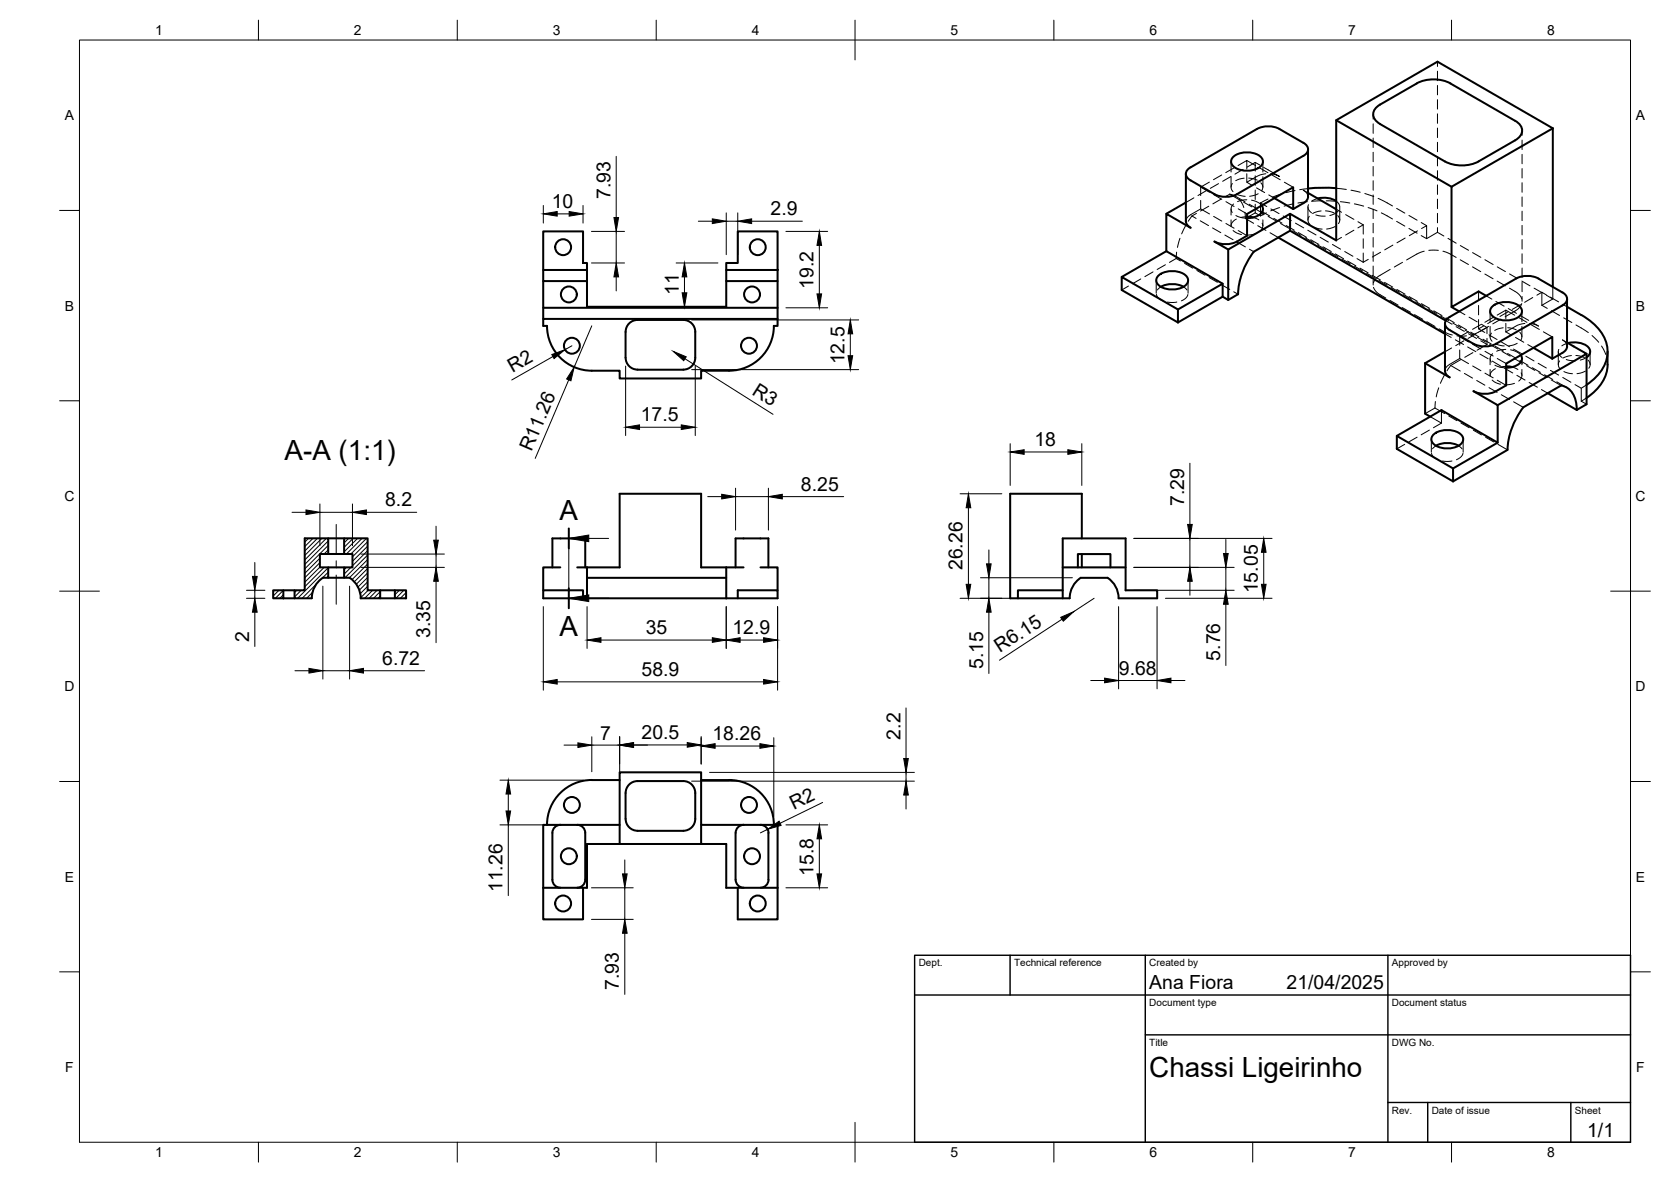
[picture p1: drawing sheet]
<svg xmlns="http://www.w3.org/2000/svg" width="420mm" height="297mm" viewBox="0 0 420 297" stroke-linecap="round" stroke-linejoin="round" font-family="sans-serif">
<!-- layer: Visible -->
<g fill="none" stroke="#000" stroke-width=".51">
<path d="M310.1 39.4a5.6 5.6 0 0 1 7.2 .4 1.95 1.95 0 0 1-1.5 2.7 5.6 5.6 0 0 1-6-1.2 1.51 1.51 0 0 1 .3-1.9zM327.7 35.9l-6-3.5a6.3 6.3 0 0 0-5.6 0l-16.7 9.7a1.72 1.72 0 0 0-1.2 1.6 1.72 1.72 0 0 0 1.1 1.6l6.1 3.5a6.2 6.2 0 0 0 5.6 0l16.7-9.6M327.7 35.9a1.73 1.73 0 0 1 1.2 1.6 1.73 1.73 0 0 1-1.2 1.7M328.9 37.5v11.9l-.4 1.1-.8 .6M336 30.2l29 16.7M356.2 21l-9.2 5.3a2.58 2.58 0 0 0-1.7 2.4 2.58 2.58 0 0 0 1.7 2.5l16.3 9.4M356.2 21a9.4 9.4 0 0 1 8.5 0M364.7 21l16.3 9.4M381 35.3l-9.2 5.3M381 30.4a2.58 2.58 0 0 1 1.7 2.4 2.58 2.58 0 0 1-1.7 2.5M390.4 32.2l-25.4 14.7v30.3l6.8-4 1.9 1.1M390.4 32.2l-29-16.7-25.4 14.7v30.2l-11.6-6.7"/>
<path d="M390.4 32.2v39.9M136.6 58.2h10v7.9h1v1.7h-11zM185.5 58.2h10v9.6h-12.9v-1.7h2.9zM298.2 43.7v11.9l.4 1 .7 .6M298.2 50.9l-4.9 2.8M299.4 57.2l-6.1-3.5v9.4l14.1 8.2v3.3M313.6 54.4l1.5 .2M317.3 51.6a1.79 1.79 0 0 1-1.3 2.7l-2.4 .5M320.4 49.8l4.8 2.7 2.5-1.4M321.4 59.7l41.9 24.2M324.4 58l39.1 22.6M325.2 52.5v-5.4l-11.6 6.7v5.4l-2.6 1.5"/>
<path d="M328.9 48.5l7.1 4.1M331.3 49.9l2.2-.2 1.4 .3 1.1 .5M336 47.3l-4-.1-3.1 .2M363.3 40.6a9.4 9.4 0 0 0 8.5 0M136.6 67.8v2.8h11M136.6 70.6v6.8h58.9M136.6 77.4v2.7M147.6 67.8v9.3h35v-9.3M195.5 67.8v2.8h-12.9M195.5 70.6v9.5M282 69.6l14.2 8.2v3.2l-14.2-8.1zM291.3 69.2a5.6 5.6 0 0 1 7.2 .5 1.95 1.95 0 0 1-1.6 2.7 5.6 5.6 0 0 1-6-1.2 1.51 1.51 0 0 1 .4-2z"/>
<path d="M291.9 72.1a6.3 6.3 0 0 1 5.7 0M293.3 63.1l-11.3 6.5M305.4 60.7a6.3 6.3 0 0 0 5.6 0M305.4 60.7l3.4 2M307.4 71.3l-11.2 6.5M308.8 75.4v-12.7l15.6-9v4.3l-9.1 5.2a19.1 19.1 0 0 0-4 10.7l-2.5 1.5-1.4-.8-11.2 6.4M364.5 79.7l16.7-9.7a6.3 6.3 0 0 1 5.7 0l6 3.5a1.72 1.72 0 0 1 1.1 1.6 1.72 1.72 0 0 1-1.1 1.7l-16.7 9.6M364.5 79.7a1.73 1.73 0 0 0-1.2 1.6 1.73 1.73 0 0 0 1.2 1.6M365 77.2l1.9 1.1M375.3 77a5.6 5.6 0 0 1 7.2 .5 1.95 1.95 0 0 1-1.6 2.6 5.6 5.6 0 0 1-6-1.1 1.51 1.51 0 0 1 .4-2zM394 75.1v12.3l-.7 1-3 1.7M394 77.1a23.2 23.2 0 0 1 8.4 6.1 8.3 8.3 0 0 1-1 11.5l-2.4 2"/>
<path d="M157.3 83.4v6.5M157.3 83.4a2.99 2.99 0 0 1 3-3h11.5a2.99 2.99 0 0 1 3 3v6.5a2.99 2.99 0 0 1-3 3h-11.5a3 3 0 0 1-3-3M194.6 81.9a11.3 11.3 0 0 1-11.3 11.3h-7v1.9h-20.5v-1.9h-7a11.3 11.3 0 0 1-11.3-11.3h-.9v-1.8h58.9v1.8h-.9M358.3 91.3v12.7l1.3 .7M358.3 91.3l6.2 3.5M363.3 81.3v11.9l.5 1 .7 .6M363.3 88.4l-5 2.9M364.5 82.9l6 3.5M370.5 86.4a6.3 6.3 0 0 0 5.7 0M378.7 92.1l1.5 .1M382.4 89.2a1.79 1.79 0 0 1-1.3 2.7l-2.4 .5M385.6 87.4l4.7 2.7"/>
<path d="M389.2 98.8l7.3 4.2M390.3 90.1v-5.4l-11.6 6.7v5.4a9.3 9.3 0 0 1-4.6 2.1l-2.3-.1-1.3-.5 6.1 3.5v9.4l-14.2-8.1-11.2 6.4v3.3l14.2 8.2M394 86.1l4.9 2.8-22.3 12.9M394.3 86.2a5.5 5.5 0 0 1 5.2 1.2 1.57 1.57 0 0 1-.6 2.4M398.9 88.9v12.7l-2.4 1.4M404.2 88.4a12.1 12.1 0 0 1-.9 6.8 13 13 0 0 1-4.3 4.8M351.2 109.5l14.2 8.2v3.3M360.5 109.2a5.6 5.6 0 0 1 7.2 .4 1.95 1.95 0 0 1-1.6 2.7 5.6 5.6 0 0 1-6-1.2 1.51 1.51 0 0 1 .4-1.9zM361.1 112a6.3 6.3 0 0 1 5.6 0M376.6 111.2l-11.2 6.5M383 102.4a19 19 0 0 0-3.9 10.7l-13.7 7.9M383 102.4l9.5-5.5a5.1 5.1 0 0 1 3.9 5l.1 1.1"/>
<path d="M82.5 135.3h4M82.5 139.2h4M272 135.3v-11.2h-18v26.3h15a6.1 6.1 0 0 1 2.8-5.2h6.7a6.1 6.1 0 0 1 2.8 5.1l9.7 .1v-2.1h-8v-13h-15.8v15.1M272 139.2v3.4M68.7 148.3h2.5v2.1h-2.5zM71.2 150.4h2.9M71.2 148.3h2.9M81.2 145.2h1.3v-2.6h-2.1v-3.4h2.1v-3.9h-5.9v13h-2.5v2.1h4.3a6.2 6.2 0 0 1 2.8-5.2M82.5 145.2h4M82.5 142.6h4M87.9 145.2h-1.4v-2.6h2.1v-3.4h-2.1v-3.9h5.9v13h3.2v2.1l-4.9-.1a6.1 6.1 0 0 0-2.8-5.1M95.6 150.4h3.7"/>
<path d="M95.6 148.3h3.7M99.3 148.3h2.8v2.1h-2.8zM138.9 142.6v-7.3h8.3v7.3M140.9 142.6h-4.3v5.7M145.1 142.6h10.7v-18.5h20.5v18.5h10.7M146.6 150.4v-2.1h-10v2.1h11M147.6 150.4h35M147.6 142.6v7.8M147.6 145.2h35M182.6 150.4h12.9v-2.1h-10v2.1M182.6 142.6v7.8M185 142.6v-7.3h8.2v7.3"/>
<path d="M191.2 142.6h4.3v5.7M267.2 148.3h-11.3v2.1M267.2 142.6h15.8M271 142.6v-3.4h8.2v3.4M148.8 196h7M148.8 196a11.3 11.3 0 0 0-11.3 11.3M157.3 199.3v6.5M157.3 199.3a2.99 2.99 0 0 1 3-3h11.5a2.99 2.99 0 0 1 3 3v6.5a2.99 2.99 0 0 1-3 3M176.3 196h7M183.3 196a11.3 11.3 0 0 1 11.3 11.3M138.9 209.3v11.8a2 2 0 0 0 2 2M140.9 207.3h-4.3v15.8"/>
<path d="M140.9 207.3h14.9M140.9 207.3a2 2 0 0 0-2 2M145.2 207.3a2 2 0 0 1 2 2M147.2 209.3v11.8a2 2 0 0 1-2 2M155.8 212.1v-18h20.5v18M157.3 205.8a2.99 2.99 0 0 0 3 3M160.3 208.8h11.5M176.3 207.3h14.9M185 209.3v11.8M187 207.3a2 2 0 0 0-2 2M191.2 207.3h4.3v15.8M191.2 207.3a2 2 0 0 1 2 2"/>
<path d="M193.2 209.3v11.8a2 2 0 0 1-2 2M136.6 223.1h11v-11h35v11h12.9M136.6 223.1v7.9h10v-7.9M185 221.1a2 2 0 0 0 2 2M185.5 223.1v7.9h10v-7.9"/>
<circle cx="141.6" cy="62.1" r="2"/>
<circle cx="143" cy="74" r="2"/>
<circle cx="189.1" cy="74" r="2"/>
<circle cx="190.5" cy="62.1" r="2"/>
<circle cx="143.8" cy="86.9" r="2"/>
<circle cx="188.3" cy="86.9" r="2"/>
<circle cx="143" cy="215.2" r="2"/>
<circle cx="143.8" cy="202.3" r="2"/>
<circle cx="188.3" cy="202.3" r="2"/>
<circle cx="189.1" cy="215.2" r="2"/>
<circle cx="141.6" cy="227.1" r="2"/>
<circle cx="190.5" cy="227.1" r="2"/>
</g>
<!-- layer: Hidden -->
<g fill="none" stroke="#000" stroke-width=".25">
<path d="M361.4 15.5v1.2M361.4 17.9v2.4M345.3 28.7v1.2M345.3 31.1v2.4M345.3 34.7v2.4M345.3 38.3v2.3M361.4 21.5v2.3M361.4 25v2.4M361.4 28.6v2.4M361.4 32.2v2.4M361.4 35.8v2.3M361.4 39.3v2.4"/>
<path d="M382.7 32.8v1.2M382.7 35.2v2.4M382.7 38.8v2.4M296.7 59.9l-.6 2.3M298.2 56.6l-1.1 2.2M299.7 54.3l-.9 1.3M299.7 54.3l1.1 .6M300.2 49.7l-2 1.2M300.8 53.6l-1.1 .7M301.8 55.5l2.1 1.2M301.9 50.4v2.1M301.9 47l2.2 1.3"/>
<path d="M303.3 47.9l-2.1 1.2M303.9 51.8l-2 1.2M304.1 45.8l-2.2 1.2v2.2M304.1 53.8l-2.2-1.3-2.9 1.7-.7 .8-.1 .6M304.9 57.3l2.1 1.2M305.2 54.4l2 1.2M305.2 48.9l2 1.2M306.4 46.2l-2.1 1.1M307 50l-2 1.2M307.2 44l-2.1 1.2M308 59.1l2 1.1M308.3 56.2l2 1.1"/>
<path d="M308.3 50.7l2 1.2M309.2 48.8l1.5 .5M309.2 48.8l-1.1 .7M309.2 48.8l2.5 1.4M309.5 44.4l-2.1 1.2M309.5 40.6v2.6M309.5 44.4v2.6M309.5 52.5v1.5M309.5 55.3v1.5M309.9 46.1l-.4 1.1 .5 1M310 57.9l.9 .6 1.3 .4M310.2 51.3l-.6 .9v.6l.2 .6"/>
<path d="M310.3 42.2l-2.1 1.2M310.6 49.3l2.5 1.4M310.7 54.2l1.2 .4 1.7 .2M310.9 55.1l-1 .7-.4 1.1M310.9 48.8l2.2 .5M311.3 41.6l2.2-1.3v2.2M311.3 57.9l2.3 1.3M311.3 52.5l2.3 1.3M311.6 50.1l.5 .6 .6 1.5M312.6 42.6l-2.1 1.2M312.7 50.8l2.1 1.2M312.8 44.8l-1.2 .2-.9 .4"/>
<path d="M313 53.3l.1 1.6M313.1 54.9l2.1 1.2M313.5 50.2l-2.3 .5M313.5 43.7v2.1M313.5 40.3l2.2 1.3M313.6 54.5l-1.6 .2M314 44.8l2.1 .5M314.1 51.3l2.1 1.2M314.7 50.3l1.6 .5 .9 .9M315.1 54.6l1.4 .7M315.6 53.5l1.3 .8M315.6 53.5l-2.5 1.4"/>
<path d="M315.6 40.8l1.1 .7M315.6 40.8l-2 1.2M315.6 40.8v2.2M315.6 44.2v2.4M315.6 47.8v2.3M315.6 51.3v2.2M315.7 58.7l-2.3 .4M315.8 52.6l2.1 1.2M315.9 47.2l2.1 1.2M316.3 56.7l2 1.2M316.4 48.7l-2.2 .6M316.8 42.2l2 1.2"/>
<path d="M316.9 51v3.3M316.9 51l1.6 .9M317 45.9a1.48 1.48 0 0 1 .2 2M317.2 53.1l2.1 1.2M317.4 56.1l.1 1-.3 .6-.5 .5M317.5 40.6v2.6M317.5 44.4v2.6M317.5 52.5v1.5M317.5 55.3v1.5M317.8 42.1l3.9 2.2-.9-.4-1.3-.2M318.3 43.7l-1.8 .4-3 1.7 1.4 .8M318.4 53.5l-1.5 .8"/>
<path d="M318.8 50l-1.9 1M318.9 54.4l2.1 1.2M319 49l1.4 .8M319.3 58.5l2.1 1.2M319.6 52.5l2 1.2M319.8 44l2.1 1.2M320.3 54.9l2 1.2M321.7 52.2l-2.2 .8M322 56.2l2 1.1M322.2 48.8l-2.3 .8M322.6 54.3l2.1 1.2M322.9 45.8l2.3 1.3"/>
<path d="M323.4 56.7l2 1.2M325.1 58l2 1.1M325.2 51.2l-2.3 .6M325.6 47.9l-2.3 .5M325.7 56.1l2.1 1.2M326.5 58.4l2 1.3M328.2 59.7l2 1.2M328.7 50.7l-2.4 .3M328.8 57.9l2.1 1.1M328.9 52v3.3M328.9 47.4l-2.1 .3M328.9 48.5l-1.2-.7 .7 .5 .4 .7"/>
<path d="M329 51.4a1.62 1.62 0 0 0 .8 2.1M329.2 54.4l-.3 1.1 .5 .9M330.3 57l2.1 .6M330.9 54l2.3 .3M331.3 49.9l-1.5 .7M331.9 59.6l2.1 1.2M332.2 53l-2.1 .7M332.3 50.5l-2.4 .1M333.3 53l2.2 .5M333.5 50.5l2.4 .1M335.7 56.9l-2.1 .7M336 47.3l2.5 .3"/>
<path d="M336 50.6l.6 .5 .2 .7 .1 3.5M336 52.6l1.3 .7M336.4 54.2l.5 .9-.4 1.1M336.4 53.1l-.6 .5-1.4 .6M337 50.7l2.4 .3M337.3 59.7l-1.3 .7M338.3 53.9l2.1 1.2M339.7 47.8l2.3 .5M340.4 57.9l-2.1 1.2M340.6 51.2l2.3 .6M341.4 55.7l1.4 .8M342.8 56.5v2.3"/>
<path d="M342.8 56.5l-1.4 .8M343.2 48.6l2.2 .8M344 52.2l2.2 .8M345.3 41.8v2.4M345.3 45.4v2.4M345.3 49v2.4M345.3 52.6v2.3M345.3 56.1v2.4M345.3 59.7v2.4M346.5 49.9l3.6 1.9M347.3 53.5l2.8 1.5M351.2 55.6l2 1.2"/>
<path d="M351.2 52.4l2 1.2M353.3 59.8l-2 1.2M354.3 57.4l2 1.2M354.3 54.2l2 1.1M356.4 58l-2 1.2M357.4 59.2l1.3 .8M357.4 55.9l1.3 .8M357.4 57.4l1.3-.7v3.3M361.4 58.4l-2.7 1.6M361.4 58.4l1.7 .9M361.4 42.9v2.4M361.4 46.5v2.4"/>
<path d="M361.4 50v2.4M361.4 53.6v2.4M361.4 57.2v1.2M364.1 59.9l2 1.2M382.7 42.4v2.3M382.7 45.9v2.4M382.7 49.5v2.4M382.7 53.1v2.3M382.7 56.6v2.4M283.7 71.9l-1.7 1M286.8 70.1l-2 1.2M289.9 68.3l-2 1.2"/>
<path d="M290.7 70.4v3.3M290.8 74l.4 .8 1.2 .8M291.9 72.1l-.9 .8M293 66.5l-2 1.2M293.5 75.9h2.4M295.7 65l-1.7 .9M295.7 65l1.1 .6M295.8 63.4l-.1 1.6M297.6 72.1l.8 .8M297.9 66.2l2 1.2M298.7 74l-.5 .8-1.1 .8M298.7 70.4v3.3"/>
<path d="M300.9 68l2.1 1.2M304 69.8l2.1 1.1M307.1 71.6l2.1 1.1M310.2 73.3l1.1 .6M311.1 60.9l2 1.1M314.2 62.6l1.1 .7M329.6 60.2l2 1.2M331.3 61.5l2 1.2M332.7 62l2 1.2M334.3 63.3l2.1 1.2M335 61.4l2.1 1.2M335.7 63.8l2.1 1.2"/>
<path d="M337.4 65.1l2.1 1.2M338.1 63.2l2.1 1.2M338.8 65.6l2.1 1.2M340.6 66.9l2 1.2M341.2 65l1.6 .9M341.9 67.4l2.1 1.2M342.8 60v2.4M342.8 63.6v2.3M343.6 68.7l2.1 1.2M344 65.2l-1.2 .7M345 69.2l2.1 1.2M345.3 63.3v2.4"/>
<path d="M345.3 66.9v2.3M345.3 70.4v1.2M345.4 72.2l.8 1.3 2.2 1.4M346.7 70.4l2.1 1.3M347.1 63.4l-2 1.2M348.1 71l2.1 1.1M349.5 75.5l2 1.2M349.5 67.7l-2.9 1.8-.7 .6-.5 .9M349.8 72.2l2.1 1.2M350.2 61.6l-2 1.2M351.2 72.7l2.1 1.2M352.6 77.3l2 1.2"/>
<path d="M352.7 65.9l-2.1 1.2M352.9 74l2.1 1.2M354.3 74.5l2.1 1.2M355.7 79.1l2 1.1M356 75.8l2.1 1.2M357.4 76.3l2.1 1.2M358.1 63.1l-1.4 .5-3 1.7M359.1 77.6l2.1 1.2M359.3 62.9h2.4M360.5 78.1l2.1 1.2M362.2 79.4l2.1 1.2M362.8 63.1l1.4 .5 1.9 1.1"/>
<path d="M363.6 79.9l2.1 1.2M366.9 78.3l1.4 .8M367.2 65.3l2 1.2M367.2 61.7l2.1 1.2M369.4 79.7l2 1.2M370.2 67.1l2.1 1.2M370.3 63.5l2 1.2M371.8 73.2v2.4M371.8 76.8v2.3M373.4 68.9l2 1.1M373.4 65.3l2 1.2M373.7 74.3l1.4 .9"/>
<path d="M374.7 78.2v2.6M375.4 79.8l-2 1.2M376.1 75.8l2.1 1.1M376.4 79.2l2.2-1.3v2.2M376.4 70.6l2.1 1.2M376.5 67.1l2 1.1M378.6 77.9l2.3 1.3M379.2 78.3l-2.1 1.2M379.2 77.5l2.1 1.2M379.5 72.4l2.3 1.5 .8 1.2M379.6 68.8l2 1.2M381.9 79.8l2 1.2"/>
<path d="M382.3 76.6l-2 1.2M382.3 79.3l2.1 1.2M382.6 76.3l-.5 .9-.7 .7-3 1.7M382.7 70.6l2 1.2M382.7 78.2v2.6M382.7 60.2v2.4M382.7 63.8v2.4M382.7 67.4v2.3M382.7 70.9v2.4M382.7 74.5v1.2M385.4 74.8l-2.1 1.2M385.7 72.4l2.1 1.2"/>
<path d="M387.7 76.7l1.3 .8M387.7 73.5v3.2M387.7 73.5l1.1 .6M387.7 73.5l-1.3 .7M388.8 74.2l1.6 .9M389.8 74.7l2.1 1.2M390.1 78.1l2 1.2M390.4 75.1l-2.7 1.6M390.4 72.1v3M392.9 76.5l1.1 .6M393.2 79.9l2 1.2M358.8 80.8l2 1.2"/>
<path d="M361.8 97.5l-.7 2.2M361.9 82.6l1.9 1.1 1.4 .5M363.2 94.2l-1 2.1M363.3 83.9l1.6 .9M363.5 80.6l1.6 .9M364.8 91.8l-1 1.4M364.8 91.8l2.4 1.4M365 87.4l-1.7 1M365.3 81.2l2 1.2M365.9 85.4l2.1 1.2M366.1 82.1l2.1 1.2M366.3 84.4h2.4"/>
<path d="M366.7 81.7l2 1.2M367 90.1l-3.1 1.9-.4 .6-.2 .6M367 90.1l2.3 1.3M367 88v2.1M367 84.6l2.3 1.3M367.3 90.4l-2.5 1.4M368.1 85.6l-2.1 1.3M368.2 93.8l2.1 1.2M368.4 83l2.1 1.1M369 87.2l2.1 1.2M369.2 83.4l-2.2 1.2v2.2M369.2 83.9l2.1 1.2"/>
<path d="M369.8 83.5l2.1 1.2M370.3 92l2.1 1.2M370.3 86.5l2.1 1.2M370.4 88.6l-2.1 1.2M371.2 83.9l-2.1 1.2M371.3 95.6l2.1 1.2M371.5 84.7l2 1.2M371.8 80.3v2.3l1.2-.7M371.8 82.6l1.5 1M372.1 89l2.1 1.2M372.3 81.6l-2.1 1.2M372.3 85.6l1.6 1"/>
<path d="M372.5 81.5l1.4 .8M372.9 85.2l2 1.2M373.4 93.8l2.1 1.2M373.4 88.3l2.1 1.2M373.9 82.3l-1.7 1M373.9 82.3v1.5M373.9 85v1.6M373.9 86.6l-2.5 1.4M374.3 82l-3 1.7-1.4 .5M374.4 84.1l2 1.2M374.4 97.4l2 1.2M374.6 86.5l2 1.2"/>
<path d="M374.7 82v2.7M374.7 90.1v1.6M374.7 92.8v1.6M375 83.7l-.3 1.1 .5 1M375.2 95.5l.9 .6 1.2 .4M375.2 90.7l2.1 1.3M375.3 88.9l-.6 .9v.6l.3 .6M375.9 91.8l1.1 .4 1.7 .2M376 87l2 1.2M376 92.7l-1 .7-.3 1.1M376.1 86.4l2.1 .5M376.1 80.1l-2 1.2"/>
<path d="M376.5 95.6l2.2 1.2M376.5 90.1l2.2 1.3M377.4 80.2l-2.1 1.2M377.5 85.9l2 1.2M377.5 99.2l2.1 1.2M377.7 88.3l2 1.2M378 82.4l-1.3 .2-.9 .4M378.3 92.5l2.1 1.2M378.6 87.8l-2.3 .5M378.6 83.4l1.4 .8M378.6 81.3v2.1M378.7 92.1l-1.6 .2"/>
<path d="M379.1 88.8l2 1.2M379.1 82.4l2.2 .5M379.8 87.9l1.6 .5 1 .8M380.2 92.3l1.5 .5M380.6 87.7l2 1.2M380.8 90.1l2 1.2M380.8 96.3l-2.3 .4M381.1 84.8l2 1.2M381.4 94.3l2.1 1.2M381.5 86.3l-.9 .4-1.3 .2M382.2 83.5a1.48 1.48 0 0 1 .1 2.1M382.2 90.6l2 1.2"/>
<path d="M382.5 93.7l.2 1-.8 1.1M382.7 82v2.7M382.7 90.1v1.6M382.7 92.8v1.6M383.4 81.3l-1.8 .4-3 1.7M383.6 89.5l2.1 1.2M383.9 91.9l2 1.2M384.2 86.6l1.4 .8M384.5 96.1l2.1 1.2M385 81.6l2.1 1.2M385.3 92.4l2 1.2M385.4 81.1l1.4 .8-.9-.4-1.3-.2"/>
<path d="M386.8 91.3l2 1.2M386.9 93.7l2.1 1.2M387.6 97.9l1.6 .9M388.1 83.4l2.2 1.3M388.3 94.2l2.1 1.2M389.8 93.1l2.1 1.2M390 95.5l2.5 1.4M391.4 96l2.5 1.4M391.8 88.4v3.2M391.9 87.8l-.1 .5 .2 .7 .7 .8M392.2 90.7l-.4 1.1 .5 .9M392.9 94.9l2.1 1.2"/>
<path d="M393.2 93.4l2.2 .5M393.8 90.3l2.4 .4M394 86.1l-1.1-.7 .6 .5 .4 .7M394.3 86.2l-1.6 .7M395.1 89.4l-2.1 .6M396 96.7l1.6 .9v3.2M396.2 89.3l2.2 .6M396.3 81.7l3.1 1.9M398.6 93.3l-2.1 .6M398.9 100l-1.3 .8M398.9 89.8l-1.6 .7M398.9 96.7l-1.3 .9"/>
<path d="M399.3 90.5a1.43 1.43 0 0 1 .2 2M399.8 88.4v3.2M400.3 84.3l1.7 1.7M402.7 87l1.1 2.1M404.1 90.2l.1 1.4M353.2 111.7l-2 1.1M356.3 109.9l-2.1 1.1M359.4 108.1l-2.1 1.2M359.6 104.7l2.8 1.6M359.9 110.4v3.3M359.9 113.9l.5 .9 1.2 .7M360.8 102.5l-2.5 1.5"/>
<path d="M360.8 102.5l2.4 1.4M360.9 100.9l-.1 1.6M361.1 112l-.9 .8M362.4 106.3l-2 1.2M362.4 103.1v3.2M362.7 115.9h2.4M364.3 104.5l2 1.2M366.7 112l.9 .8M367.3 106.3l2.1 1.2M367.9 113.9l-.5 .9-1.2 .7M367.9 110.4v3.3M370.5 108.1l2 1.2"/>
<path d="M373.5 109.9l2.1 1.2M376.6 111.7l2.5 1.4M380.6 101l2.4 1.4M397.6 100.8l1.3 .8"/>
</g>
<!-- layer: BORDER -->
<g fill="none" stroke="#000" stroke-width=".25">
<path d="M20 10.1h390v276.9h-390zM65 5.1v5M115 5.1v5M165 5.1v5M215 5.1v10M265 5.1v5M315 5.1v5M365 5.1v5M15 52.9h5M410 52.9h5M15 100.7h5M410 100.7h5"/>
<path d="M15 148.6h10M405 148.6h10M15 196.4h5M410 196.4h5M15 244.2h5M410 244.2h5M65 287v5M115 287v5M165 287v5M215 282.1v9.9M265 287v5M315 287v5"/>
<path d="M365 287v5"/>
</g>
<!-- layer: TITLEBLOCK -->
<path d="M230 240.1h180v46.9h-180zM230 250h180M254 240.1v9.9M288 240.1v46.9M349 240.1v46.9M288 260.1h122M349 277.1h61M359 277.1v9.9M395 277.1v9.9" fill="none" stroke="#000" stroke-width=".36"/>
<!-- layer: FD_Dimensions -->
<g fill="none" stroke="#000" stroke-width=".25">
<path d="M154.9 39.3v15.4M136.6 51.6v4.5M140.1 53.7h3M146.6 51.6v4.5M148.7 58.2h8.3M154.9 58.2v7.9M175.6 55.6h3.5M182.6 53.5v10.5M182.6 55.6h2.9M185.5 53.5v10.5M189 55.6h12.7M197.6 58.2h10.5"/>
<path d="M148.7 66.1h8.3M154.9 69.6v3.5M170 66.1h10.5M170 77.1h10.5M172.1 69.6v4M197.6 77.4h10.5M206 61.7v12.2M139 89.6l-10.3 5.9M143 95.5l-8.4 19.7M143.8 86.9l-1.7 1M148.8 81.9l-4.4 10.4M157.3 92v17.5"/>
<path d="M172.2 90.2l22.2 13.9M173.9 92.9h42M173.9 80.4h42M174.8 92v17.5M213.8 83.9v5.5M160.8 107.4h10.5M254 111.5v10.5M257.5 113.6h11M272 111.5v10.5M299.2 116.4v15.4M73.4 128.7h3.5M80.4 126.6v10.5"/>
<path d="M80.4 128.7h8.2M88.6 126.6v10.5M90.7 139.2h21M92.1 128.7h12.7M109.6 132.2v3.5M109.6 139.2v3.4M177.9 124.8h3.6M185 122.7v10.5M185 124.8h8.2M193.2 122.7v10.5M196.7 124.8h15.4M241.4 124.1h10.5"/>
<path d="M243.5 127.6v19.2M248.6 138.2v3.5M285.1 135.3h34.7M299.2 135.3v7.3M308.2 135.6v3.5M317.8 138.8v8M62 150.4h4.6M62 148.3h4.6M64.1 141.4v3.5M64.1 148.3v2.1M64.1 153.8v8.7M81.2 147.3v23.4"/>
<path d="M87.9 147.3v23.4M90.7 142.6h21M109.6 146.1v15.4M136.6 152.4v21M147.6 152.4v10.5M182.6 152.4v10.5M195.5 152.4v21M241.4 150.4h12.5M246.5 145.2h23.1M248.6 145.2v5.2M248.6 153.8v15.5M267 155.6l-15.7 10.3"/>
<path d="M275.1 150.4l-5.1 3.3M281.3 152.4v20.7M285.1 142.6h25.2M285.1 148.3h25.2M290.9 152.4v20.7M293 150.4h26.8M299.2 146.1v3.5M308.2 142.6v5.7M308.2 151.9v15.3M74.2 168.6h3.5M81.2 168.6h6.7M91.4 168.6h15.4"/>
<path d="M140.1 171.4h51.9M151.1 160.9h28M186.1 160.9h5.9M227.8 177.9v12.7M274.3 171h3.4M281.3 171h9.6M294.4 171h3.5M125.7 196.1h21M127.8 199.5v4.3M141.8 187.2h3.5M148.8 185.2v8.7M148.8 187.2h7"/>
<path d="M155.8 185.1v8.8M159.3 187.2h13.5M159.3 187.2h3.5M173.9 196.3h56M176.3 185.1v6.9M178.4 194.1h51.5M179.8 187.5h11.3M194.6 185.4v19.8M227.8 194.1v2.2M227.8 199.8v3.5M125.7 207.3h21M127.8 207.3v17.8"/>
<path d="M157.1 216.1v3.5M193 208.4l-1.8 .9M197.6 207.3h10.5M206 210.8v8.8M206.8 201.7l-10.6 5.2M148.7 223.1h10.5M148.7 231h10.5M157.1 223.1v7.9M157.1 234.5v15.4M197.6 223.1h10.5"/>
</g>
<g fill="#000" stroke="#000" stroke-width=".25">
<path d="M136.6 53.7l3.5-.5v1.1zM143.1 53.2l3.5 .5-3.5 .6zM154.4 54.7h1.1l-.6 3.5zM179.1 55l3.5 .6-3.5 .6zM185.5 55.6l3.5-.6v1.2zM154.9 66.1l.6 3.5h-1.1zM172.1 66.1l.6 3.5h-1.2zM171.5 73.6h1.2l-.6 3.5zM206 58.2l.6 3.5h-1.2zM205.4 73.9h1.2l-.6 3.5zM138.7 89.1l3.4-1.2-2.8 2.2zM144.4 92.3l-.8 3.4-1.1-.5z"/>
<path d="M169.3 88.3l3.3 1.4-.7 .9zM213.2 89.4h1.2l-.6 3.5zM213.8 80.4l.6 3.5h-1.2zM157.3 107.4l3.5-.6v1.1zM171.3 106.8l3.5 .6-3.5 .5zM254 113.6l3.5-.6v1.2zM268.5 113l3.5 .6-3.5 .6zM76.9 128.2l3.5 .5-3.5 .6zM88.6 128.7l3.5-.5v1.1zM109.1 135.7h1.1l-.6 3.5zM181.5 124.2l3.5 .6-3.5 .6zM193.2 124.8l3.5-.6v1.2z"/>
<path d="M243.5 124.1l.6 3.5h-1.2zM298.6 131.8h1.2l-.6 3.5zM307.6 139.1h1.2l-.6 3.5zM317.8 135.3l.5 3.5h-1.1zM63.5 144.9h1.2l-.6 3.4zM64.1 150.4l.6 3.4h-1.2zM109.6 142.6l.6 3.5h-1.1zM242.9 146.8h1.2l-.6 3.6zM248.1 141.7h1.1l-.6 3.5zM248.6 150.4l.6 3.4h-1.1zM266.7 155.1l3.3-1.4-2.6 2.4zM299.2 142.6l.6 3.5h-1.2z"/>
<path d="M308.2 148.3l.6 3.6h-1.2zM317.2 146.8h1.1l-.5 3.6zM77.7 168l3.5 .6-3.5 .5zM87.9 168.6l3.5-.6v1.1zM136.6 171.4l3.5-.6v1.1zM147.6 160.9l3.5-.6v1.1zM179.1 160.3l3.5 .6-3.5 .5zM182.6 160.9l3.5-.6v1.1zM192 160.3l3.5 .6-3.5 .5zM192 170.8l3.5 .6-3.5 .5zM277.7 170.4l3.6 .6-3.6 .6zM290.9 171l3.5-.6v1.2z"/>
<path d="M127.8 196.1l.6 3.4h-1.2zM145.3 186.7l3.5 .5-3.5 .6zM155.8 187.2l3.5-.6v1.2zM155.8 187.2l3.5-.5v1.1zM172.8 186.6l3.5 .6-3.5 .6zM176.3 187.5l3.5-.6v1.2zM191.1 186.9l3.5 .6-3.5 .6zM227.8 196.3l.6 3.5h-1.2zM227.2 190.6h1.2l-.6 3.5zM127.2 203.8h1.2l-.6 3.5zM156.5 219.6h1.2l-.6 3.5zM193 208.4l2.9-2 .5 1z"/>
<path d="M206 207.3l.6 3.5h-1.2zM205.4 219.6h1.2l-.6 3.5zM157.1 231l.6 3.5h-1.2z"/>
</g>
<!-- layer: Hatching -->
<g fill="none" stroke="#000" stroke-width=".25">
<path d="M77.6 135.3l-1 .9M78.7 135.3l-2.1 2M79.8 135.3l-3.2 3.2M80.9 135.3l-4.3 4.3M82 135.3l-5.4 5.4M82.5 135.9l-5.9 5.9M82.5 137.1l-5.9 5.8M82.5 138.2l-1 1M87.7 135.3l-1.2 1.1M88.8 135.3l-2.3 2.2M89.9 135.3l-3.4 3.4M91 135.3l-3.9 3.9"/>
<path d="M92.1 135.3l-3.9 3.9M92.4 136.1l-3.8 3.8M92.4 137.3l-3.8 3.8M92.4 138.4l-3.8 3.8M92.4 139.5l-5.7 5.7M69 148.3l-.3 .3M70.1 148.3l-1.4 1.5M71.2 148.3l-2 2.1M71.3 149.4l-.9 1M74.6 148.3l-.5 .6M75.7 148.3l-1.6 1.7M78.4 150.2l-.2 .2"/>
<path d="M78.6 148.9l-1.5 1.5M79.5 146.8l-3.5 3.6M80.4 140.3l-3.8 3.8M80.4 141.4l-3.8 3.8M80.4 142.5l-3.8 3.8M81.5 142.6l-4.9 4.8M82.5 142.7l-7.7 7.7M82.5 143.8l-1.5 1.5M82.5 144.9l-.2 .3M87.1 142.6l-.6 .6M88.2 142.6l-1.7 1.7M92.4 140.6l-4.5 4.6"/>
<path d="M92.4 141.7l-3.9 4M92.4 142.9l-3.3 3.3M92.4 144l-2.8 2.8M92.4 145.1l-2.4 2.4M92.4 146.2l-2.1 2.1M92.4 147.3l-1.8 1.9M92.6 148.3l-1.9 1.9M93.7 148.3l-2 2.1M94.8 148.3l-2 2.1M95.6 148.7l-1.7 1.7M95.6 149.8l-.5 .6M99.3 148.3v.1"/>
<path d="M100.4 148.3l-1.1 1.2M101.5 148.3l-2 2.1M102.1 148.9l-1.4 1.5M102.1 150l-.3 .4"/>
</g>
<!-- layer: Section Lines -->
<path d="M143 132.8v5M143 147.9v5" fill="none" stroke="#000" stroke-width=".51"/>
<path d="M143 137.8v10.1M148 135.3h5M148 150.4h5" fill="none" stroke="#000" stroke-width=".25"/>
<path d="M143 135.3l5-.8v1.6zM143 150.4l5-.9v1.7z" fill="#000" stroke="#000" stroke-width=".25"/>
<!-- layer: Smart Centers -->
<path d="M84.5 131.8v7.3M84.5 140.9v1.8M84.5 144.5v7.4" fill="none" stroke="#000" stroke-width=".25"/>
<g font-size="7">
<text x="71.5" y="115.6">A-A (1:1)</text>
<text x="140.7" y="130.8">A</text>
<text x="140.7" y="159.9">A</text>
<text x="289" y="270.6">Chassi Ligeirinho</text>
</g>
<g font-size="4.9">
<text x="138.7" y="52.3">10</text>
<text x="153.5" y="50" transform="rotate(-90 153.5 50)">7.93</text>
<text x="193.8" y="54.1">2.9</text>
<text x="170.7" y="74.1" transform="rotate(-90 170.7 74.1)">11</text>
<text x="204.6" y="72.7" transform="rotate(-90 204.6 72.7)">19.2</text>
<text x="128.9" y="93.8" transform="rotate(-30 128.9 93.8)">R2</text>
<text x="212.3" y="91.6" transform="rotate(-90 212.3 91.6)">12.5</text>
<text x="188.9" y="98.9" transform="rotate(32 188.9 98.9)">R3</text>
<text x="161.1" y="105.9">17.5</text>
<text x="133.6" y="113.7" transform="rotate(-67 133.6 113.7)">R11.26</text>
<text x="260.1" y="112.1">18</text>
<text x="201.4" y="123.3">8.25</text>
<text x="96.8" y="127.3">8.2</text>
<text x="297.8" y="127.1" transform="rotate(-90 297.8 127.1)">7.29</text>
<text x="242" y="143.3" transform="rotate(-90 242 143.3)">26.26</text>
<text x="316.3" y="149.1" transform="rotate(-90 316.3 149.1)">15.05</text>
<text x="62.7" y="161.2" transform="rotate(-90 62.7 161.2)">2</text>
<text x="108.2" y="160.3" transform="rotate(-90 108.2 160.3)">3.35</text>
<text x="162.4" y="159.4">35</text>
<text x="184.1" y="159.4">12.9</text>
<text x="96.1" y="167.1">6.72</text>
<text x="251.4" y="164.1" transform="rotate(-33 251.4 164.1)">R6.15</text>
<text x="306.8" y="166" transform="rotate(-90 306.8 166)">5.76</text>
<text x="161.3" y="169.9">58.9</text>
<text x="247.2" y="168.1" transform="rotate(-90 247.2 168.1)">5.15</text>
<text x="281.3" y="169.6">9.68</text>
<text x="150.9" y="185.9">7</text>
<text x="161.3" y="185.7">20.5</text>
<text x="226.4" y="185.9" transform="rotate(-90 226.4 185.9)">2.2</text>
<text x="179.2" y="186">18.26</text>
<text x="199.6" y="203.7" transform="rotate(-26 199.6 203.7)">R2</text>
<text x="204.6" y="220.1" transform="rotate(-90 204.6 220.1)">15.8</text>
<text x="126.3" y="224.2" transform="rotate(-90 126.3 224.2)">11.26</text>
<text x="155.6" y="248.7" transform="rotate(-90 155.6 248.7)">7.93</text>
<text x="289" y="248.5">Ana Fiora</text>
<text x="323.5" y="248.5">21/04/2025</text>
<text x="399.1" y="285.7">1/1</text>
</g>
<g font-size="3.5">
<text x="39" y="8.8">1</text>
<text x="89" y="8.8">2</text>
<text x="139" y="8.8">3</text>
<text x="189" y="8.8">4</text>
<text x="239" y="8.8">5</text>
<text x="289" y="8.8">6</text>
<text x="339" y="8.8">7</text>
<text x="389" y="8.8">8</text>
<text x="16.3" y="30.2">A</text>
<text x="411.3" y="30.2">A</text>
<text x="16.3" y="78">B</text>
<text x="411.3" y="78">B</text>
<text x="16.2" y="125.9">C</text>
<text x="411.2" y="125.9">C</text>
<text x="16.2" y="173.7">D</text>
<text x="411.2" y="173.7">D</text>
<text x="16.3" y="221.6">E</text>
<text x="411.3" y="221.6">E</text>
<text x="16.4" y="269.4">F</text>
<text x="411.4" y="269.4">F</text>
<text x="39" y="290.8">1</text>
<text x="89" y="290.8">2</text>
<text x="139" y="290.8">3</text>
<text x="189" y="290.8">4</text>
<text x="239" y="290.8">5</text>
<text x="289" y="290.8">6</text>
<text x="339" y="290.8">7</text>
<text x="389" y="290.8">8</text>
</g>
<g font-size="2.5">
<text x="231" y="242.9">Dept.</text>
<text x="255" y="242.9">Technical reference</text>
<text x="289" y="242.9">Created by</text>
<text x="350" y="242.9">Approved by</text>
<text x="289" y="252.8">Document type</text>
<text x="350" y="252.8">Document status</text>
<text x="289" y="262.9">Title</text>
<text x="350" y="262.9">DWG No.</text>
<text x="350" y="279.9">Rev.</text>
<text x="360" y="279.9">Date of issue</text>
<text x="396" y="279.9">Sheet</text>
</g>
</svg>
